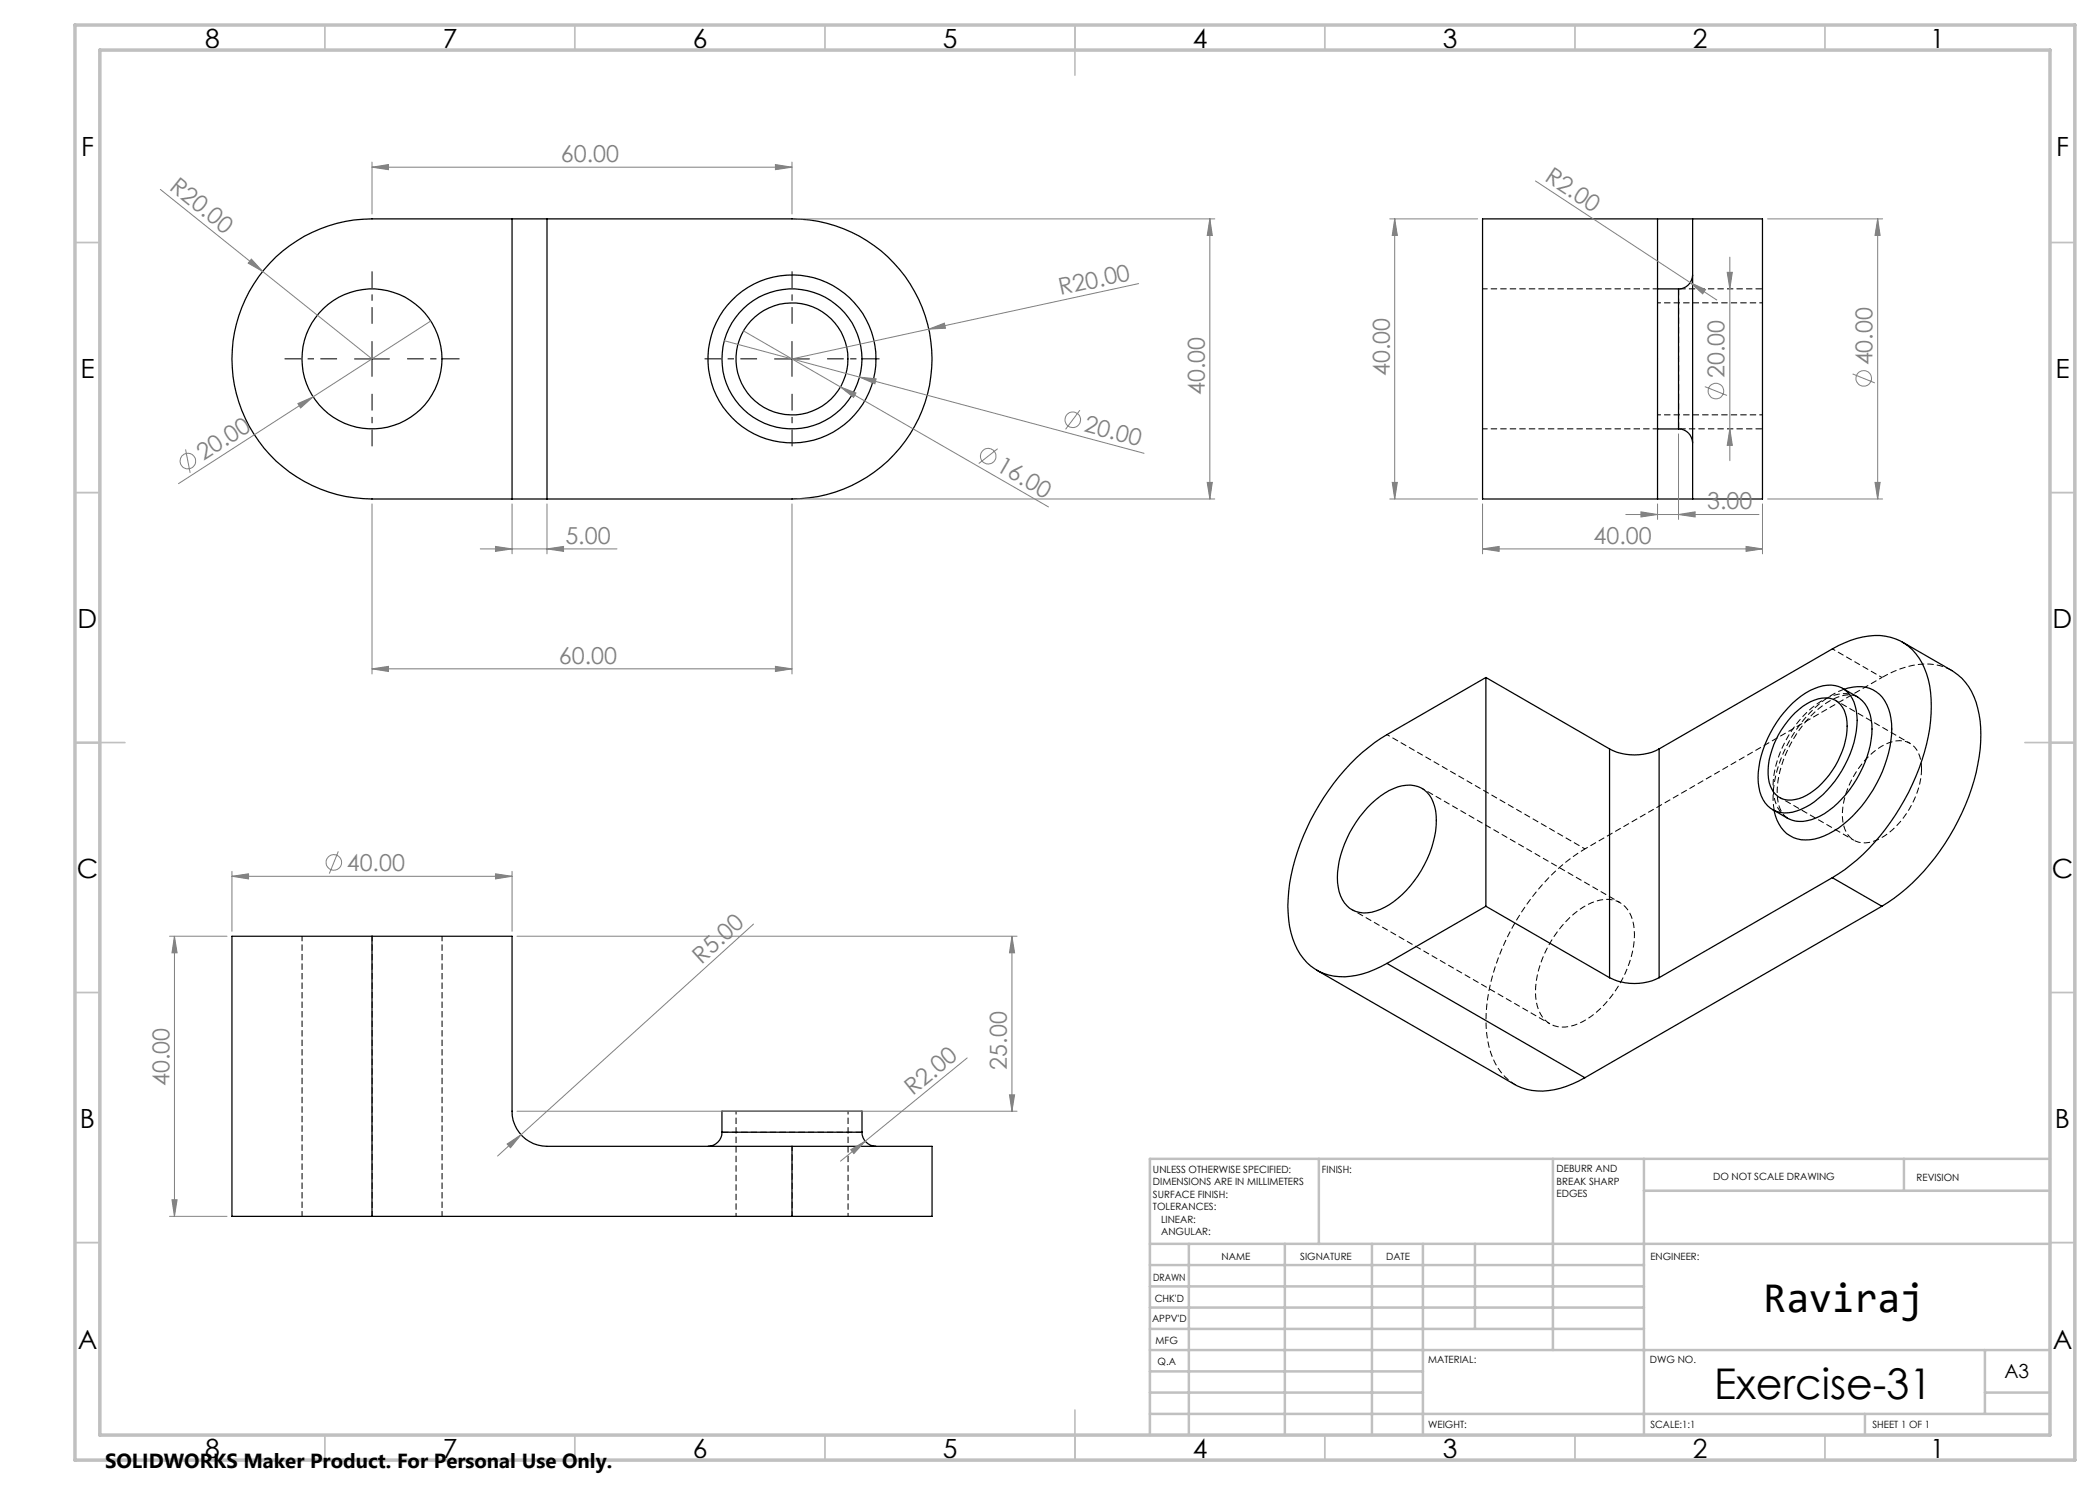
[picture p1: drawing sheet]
<svg xmlns="http://www.w3.org/2000/svg" width="420mm" height="297mm" viewBox="0 0 420 297" stroke-linecap="round" stroke-linejoin="round" font-family="sans-serif">
<g fill="none" stroke="#000" stroke-width=".25">
<path d="M102.4 43.8h-28a28 28 0 0 0-28 28 28 28 0 0 0 28 28h28M102.4 43.8h7M102.4 43.8v56M109.4 43.8h49a28 28 0 0 1 28 28 28 28 0 0 1-28 28h-49M109.4 43.8v56M331.5 57.8v28M331.5 43.8h7M331.5 43.8h-35v56h35M331.5 57.8h4.2M331.5 43.8v14M335.7 57.8v28M338.5 55a2.83 2.83 0 0 1-2.8 2.8"/>
<path d="M338.5 43.8v56M338.5 43.8h14v56h-14M102.4 99.8h7M331.5 99.8h7M331.5 85.8h4.2M331.5 85.8v14M335.7 85.8a2.83 2.83 0 0 1 2.8 2.8M297.2 135.5l-19.8 11.4a42.9 42.9 0 0 0-16.7 20.3 33 33 0 0 0-2.8 18.1 11.6 11.6 0 0 0 6.9 9.4 14.3 14.3 0 0 0 11.3-1.3l1.3-.7M297.2 135.5l24.7 14.3M297.2 135.5v45.8M368.5 137.7l3 1.7a6.7 6.7 0 0 1 2.9 5.4 21.6 21.6 0 0 1-6.8 15.8 11.4 11.4 0 0 1-7.8 3.7l-.7-.1-1.6-.5M368.8 137.9a6.4 6.4 0 0 1 8.1 2.3 12.7 12.7 0 0 1 1.1 9.1 26.8 26.8 0 0 1-11.3 16.9 9.1 9.1 0 0 1-8 1.3 7 7 0 0 1-3.9-5.4"/>
<path d="M380.5 128.4l9.9 5.7a11.9 11.9 0 0 1 5.4 8.8 33.9 33.9 0 0 1-3.4 19.7 43.1 43.1 0 0 1-16 18.7M321.9 149.8a10.8 10.8 0 0 0 9.9 0M321.9 149.8v45.7M331.8 149.8l34.7-20a16.8 16.8 0 0 1 10.6-2.6 10.2 10.2 0 0 1 8.2 7.5 27.2 27.2 0 0 1-.4 15.8 45.9 45.9 0 0 1-15.9 23.4l-2.5 1.6M331.8 149.8v45.7M358.5 140.7a11.6 11.6 0 0 1 7.7-3.7 5.5 5.5 0 0 1 5.1 5.1 19.1 19.1 0 0 1-3.6 13.1 16.9 16.9 0 0 1-9.2 7.3 5.4 5.4 0 0 1-6.7-5 19.1 19.1 0 0 1 3.6-13.1l1.4-2zM359 142.6a8.8 8.8 0 0 1 6.8-3 4.4 4.4 0 0 1 3.5 3.9 16.6 16.6 0 0 1-5.6 13.9 8.1 8.1 0 0 1-6.8 2.5 4.8 4.8 0 0 1-3.3-5.1 17.2 17.2 0 0 1 5.4-12.2zM274.3 160.7a11.4 11.4 0 0 1 7.8-3.7 5.2 5.2 0 0 1 4.8 4.3 17.9 17.9 0 0 1-2.7 12.8 17.3 17.3 0 0 1-9.9 8.4 5.2 5.2 0 0 1-6.5-4.1 17.7 17.7 0 0 1 2.7-12.9l1.4-2.1zM354.5 161.9l3 1.8M366.5 175.5l-34.7 20M366.5 175.5l9.9 5.8M74.4 187.3h-28v56h28"/>
<path d="M74.4 187.3h28v34.9a7 7 0 0 0 7 7.1h49M74.4 187.3v56M263.4 194.1l39.6 22.8a12.6 12.6 0 0 0 11.5-.1l2.5-1.3M277.4 192.7l39.6 22.8M297.2 181.3l-19.8 11.4M297.2 181.3l24.7 14.2M321.9 195.5a11.1 11.1 0 0 0 9.9 0M376.4 181.3l-59.4 34.2M144.4 226.4a2.83 2.83 0 0 1-2.8 2.9M144.4 226.4v-4.2h28v4.2M144.4 226.4h28M158.4 229.3h28v14h-28"/>
<path d="M158.4 229.3v14M172.4 226.4a2.83 2.83 0 0 0 2.8 2.9M74.4 243.3h84"/>
<circle cx="74.4" cy="71.8" r="14"/>
<circle cx="158.4" cy="71.8" r="11.2"/>
<circle cx="158.4" cy="71.8" r="16.8"/>
<circle cx="158.4" cy="71.8" r="14"/>
</g>
<path d="M331.5 57.8h-35M296.5 85.8h35M317 169.8a43.2 43.2 0 0 0-17.4 21.8 30.8 30.8 0 0 0-1.8 17.8 11.7 11.7 0 0 0 5.2 7.5M60.4 187.2v56M74.4 187.2v56M158.4 229.2v14M88.4 243.2v-56" fill="none" stroke="#000" stroke-width=".2" stroke-dasharray="1.3 .6" stroke-dashoffset=".3" stroke-linecap="butt"/>
<path d="M352.5 60.6h-21M331.5 83h21M366.5 129.8l9.9 5.7M376.4 135.5l-59.4 34.3M277.4 146.9l39.6 22.9M355.9 159.5l14.9 8.6M382 148.7l-14.9-8.6M270.4 181.9l39.6 22.9M324 180.5l-39.6-22.8M326.9 186.9a7 7 0 0 0-3.1-6.5 6.9 6.9 0 0 0-6.4 .6 21.7 21.7 0 0 0-10.3 17.4 7 7 0 0 0 3.1 6.5 6.9 6.9 0 0 0 6.3-.6 21.7 21.7 0 0 0 10.4-17.4M147.2 222.2v21M169.6 243.2v-21" fill="none" stroke="#000" stroke-width=".2" stroke-dasharray="1.3 .6" stroke-dashoffset=".6" stroke-linecap="butt"/>
<path d="M335.7 57.8v28M384.3 153.8a5.3 5.3 0 0 0-3-5.4 6.7 6.7 0 0 0-5.9 1.5 17.6 17.6 0 0 0-6.9 13.5 5 5 0 0 0 3.3 5.1 7.3 7.3 0 0 0 6-1.9 17.8 17.8 0 0 0 6.5-12.8M354.8 162.1a22.3 22.3 0 0 1 3.9-15.3 21.1 21.1 0 0 1 10.1-9M357.5 163.6a4.8 4.8 0 0 1-2-3.9 21.7 21.7 0 0 1 5.2-14.8 15.6 15.6 0 0 1 8.1-5.8l1.6-.1 1.1 .4M172.4 226.4h-28" fill="none" stroke="#000" stroke-width=".2" stroke-dasharray="1.3 .6" stroke-linecap="butt"/>
<path d="M352.5 57.8h-16.8M335.7 85.8h16.8M390.4 134.1a12 12 0 0 0-10.3-.3l-3.7 1.7" fill="none" stroke="#000" stroke-width=".2" stroke-dasharray="1.3 .6" stroke-dashoffset="-.1" stroke-linecap="butt"/>
<path d="M371.5 139.4a6.5 6.5 0 0 0-6.5 .4 21.7 21.7 0 0 0-10.4 17.4 7.1 7.1 0 0 0 2.9 6.4" fill="none" stroke="#000" stroke-width=".2" stroke-dasharray="1.3 .6" stroke-dashoffset=".1" stroke-linecap="butt"/>
<g fill="none" stroke="#808080" stroke-width=".2">
<path d="M32.1 37.9l20.4 16.4M74.4 33.4l3.3-.5v1zM74.4 32.4v10.4M74.4 33.4h84M155.1 32.9l3.3 .5-3.3 .5zM158.4 32.4v10.4M307.1 36.2l36.3 23.8M50.3 51.8l2.2 2.5-2.9-1.7zM52.5 54.3l21.9 17.5M159.4 43.8h83.6M227.7 56.7l-69.3 15.1M242 43.8l.5 3.3h-1.1z"/>
<path d="M242 43.8v56M278 43.8h17.5M278.9 43.8l.6 3.3h-1.1zM278.9 43.8v56M338 56.5l3.1 1.4-.6 .9zM345.4 54.5h1.1l-.5 3.3zM346 51.4v40.7M353.5 43.8h23M375.5 43.8l.5 3.3h-1zM375.5 43.8v56M86.1 64.2l-50.4 32.5M144.9 68.2l27 7.2"/>
<path d="M148.7 66.2l61 35.2M168.1 77.4l3.1 1.2-.5 .9zM171.9 75.4l3.3 .4-.2 1zM171.9 75.4l56.9 15.3M185.8 65.8l3.1-1.2 .2 1zM341 77.3l4.4 1.8M370.5 74.8l4.5 1.8M37.1 89.9l.9 4.7M59.6 80.7l3-1.3-2.5 2.2zM159.4 99.8h83.6M199.5 89.7l-3.7 3M216 82.1l-2.9 3.8"/>
<path d="M241.4 96.5h1.1l-.5 3.3zM278 99.8h17.5M278.4 96.5h1.1l-.6 3.3zM335.7 86.8v17.1M346 85.8l.5 3.3h-1.1zM353.5 99.8h23M375 96.5h1l-.5 3.3zM74.4 100.8v34M96.1 109.8h27.3M99.1 109.3l3.3 .5-3.3 .5zM102.4 100.8v10M109.4 109.8l3.3-.5v1z"/>
<path d="M109.4 100.8v10M158.4 100.8v34M296.5 109.8l3.3-.5v1zM296.5 109.8h56M296.5 100.8v10M325.2 102.9h26.6M328.2 102.4l3.3 .5-3.3 .5zM331.5 100.8v3.1M335.7 102.9l3.3-.5v1zM349.2 109.3l3.3 .5-3.3 .5zM352.5 100.8v10M74.4 133.8l3.3-.5v1z"/>
<path d="M74.4 133.8h84M155.1 133.3l3.3 .5-3.3 .5zM46.4 175.3l3.3-.5v1zM46.4 174.3v12M46.4 175.3h56M67.7 170.3l-1.8 4.4M99.1 174.8l3.3 .5-3.3 .5zM102.4 174.3v12M33.9 187.3h11.5M34.9 187.3l.5 3.3h-1zM34.9 187.3v56M103.4 187.3h100"/>
<path d="M150.7 184.8l-46.5 42.1M202.4 187.3l.5 3.3h-1zM202.4 187.3v34.9M193.4 211.6l-20.4 16.6M201.9 219h1l-.5 3.2zM34.4 240h1l-.5 3.3zM101.4 228.8l2.8-1.9-2.1 2.6zM103.4 222.2h100M104.2 226.9l-4.7 4.3M170.1 229.9l2.9-1.7-2.2 2.5zM173 228.2l-4.9 4M33.9 243.3h11.5"/>
<circle cx="343.2" cy="78.2" r="1.55"/>
<circle cx="372.7" cy="75.7" r="1.55"/>
<circle cx="37.6" cy="92.2" r="1.55"/>
<circle cx="197.6" cy="91.2" r="1.56"/>
<circle cx="214.5" cy="84" r="1.56"/>
<circle cx="66.8" cy="172.5" r="1.56"/>
</g>
<path d="M67.4 71.8h-10.5M74.4 64.8v-10.5M74.4 78.8v10.5M81.4 71.8h10.5M151.4 71.8h-10.5M158.4 64.8v-10.5M158.4 78.8v10.5M165.4 71.8h10.5" fill="none" stroke="#000" stroke-width=".2" stroke-dasharray="15.2 1.3 1.3 1.3" stroke-dashoffset="11.9" stroke-linecap="butt"/>
<path d="M70.9 71.8h7M74.4 68.3v7M154.9 71.8h7M158.4 68.3v7" fill="none" stroke="#000" stroke-width=".2"/>
<g fill="none" stroke="#c0c0c0" stroke-width=".35">
<path d="M65 5v5M115 5v5M165 5v5M215 5v10M265 5v5M315 5v5M365 5v5M15 48.5h5M410 48.5h5M15 98.5h5M410 98.5h5M15 148.5h10"/>
<path d="M405 148.5h10M15 198.5h5M410 198.5h5M15 248.5h5M410 248.5h5M65 287v5M115 287v5M165 287v5M215 282v10M265 287v5M315 287v5M365 287v5"/>
</g>
<g fill="none" stroke="#c0c0c0" stroke-width=".5">
<path d="M263.8 231.8v17M310.6 231.8v38.2M328.8 231.8v55.2M328.8 238.2h81.2M380.8 231.8v6.4M410 231.8h-180v55.2M230 248.8h180M230 257.3h98.8M230 253h98.8M237.8 248.8v38.2M257 248.8v38.2M274.4 248.8v38.2"/>
<path d="M284.6 248.8v38.2M295 248.8v17M230 265.8h98.8M230 261.5h98.8M230 278.5h54.6M230 274.3h54.6M230 270h180M397 278.5h13M397 270v12.8M230 282.8h180M373 282.8v4.2"/>
</g>
<path d="M15 5h400v287h-400zM20 10h390v277h-390z" fill="none" stroke="#c0c0c0" stroke-width=".7"/>
<g fill="#808080">
<path d="M50.3 51.8l2.2 2.5-2.9-1.7z"/>
<path d="M338 56.5l3.1 1.4-.6 .9z"/>
<path d="M185.8 65.8l3.1-1.2 .2 1z"/>
<path d="M59.6 80.7l3-1.3-2.5 2.2z"/>
<path d="M170.1 229.9l2.9-1.7-2.2 2.5z"/>
<path d="M101.4 228.8l2.8-1.9-2.1 2.6z"/>
<path d="M168.1 77.4l3.1 1.2-.5 .9z"/>
<path d="M171.9 75.4l3.3 .4-.2 1z"/>
<path d="M109.4 109.8l3.3-.5v1zM99.1 109.3l3.3 .5-3.3 .5z"/>
<path d="M296.5 109.8l3.3-.5v1zM349.2 109.3l3.3 .5-3.3 .5zM328.2 102.4l3.3 .5-3.3 .5zM335.7 102.9l3.3-.5v1z"/>
<path d="M74.4 133.8l3.3-.5v1zM155.1 133.3l3.3 .5-3.3 .5z"/>
<path d="M46.4 175.3l3.3-.5v1zM99.1 174.8l3.3 .5-3.3 .5z"/>
<path d="M155.1 32.9l3.3 .5-3.3 .5zM74.4 33.4l3.3-.5v1z"/>
<path d="M278.4 96.5h1.1l-.6 3.3zM278.9 43.8l.6 3.3h-1.1zM375 96.5h1l-.5 3.3zM375.5 43.8l.5 3.3h-1z"/>
<path d="M242 43.8l.5 3.3h-1.1zM241.4 96.5h1.1l-.5 3.3zM202.4 187.3l.5 3.3h-1zM201.9 219h1l-.5 3.2zM34.9 187.3l.5 3.3h-1zM34.4 240h1l-.5 3.3zM345.4 54.5h1.1l-.5 3.3zM346 85.8l.5 3.3h-1.1z"/>
</g>
<text font-size="8.6" x="352.7" y="262.4">Raviraj</text>
<text font-size="8.5" x="342.8" y="279.7">Exercise-31</text>
<g font-size="5.3">
<text x="41" y="9.5">8</text>
<text x="88.5" y="9.5">7</text>
<text x="138.5" y="9.5">6</text>
<text x="188.5" y="9.5">5</text>
<text x="238.5" y="9.5">4</text>
<text x="288.5" y="9.5">3</text>
<text x="338.5" y="9.5">2</text>
<text x="386" y="9.5">1</text>
<text x="16.2" y="31.2">F</text>
<text x="411.2" y="31.2">F</text>
<text x="16.1" y="75.5">E</text>
<text x="411.1" y="75.5">E</text>
<text x="15.5" y="125.5">D</text>
<text x="410.5" y="125.5">D</text>
<text x="15.4" y="175.5">C</text>
<text x="410.4" y="175.5">C</text>
<text x="16" y="225.5">B</text>
<text x="411" y="225.5">B</text>
<text x="15.5" y="269.7">A</text>
<text x="410.5" y="269.7">A</text>
<text x="41" y="291.5">8</text>
<text x="88.5" y="291.5">7</text>
<text x="138.5" y="291.5">6</text>
<text x="188.5" y="291.5">5</text>
<text x="238.5" y="291.5">4</text>
<text x="288.5" y="291.5">3</text>
<text x="338.5" y="291.5">2</text>
<text x="386" y="291.5">1</text>
</g>
<g font-size="4.7" fill="#808080">
<text x="112.2" y="32.4">60.00</text>
<text x="33.7" y="37.9" transform="rotate(39 33.7 37.9)">R20.00</text>
<text x="308.7" y="36.1" transform="rotate(33 308.7 36.1)">R2.00</text>
<text x="212.1" y="59.1" transform="rotate(-12 212.1 59.1)">R20.00</text>
<text x="278" y="75.2" transform="rotate(-90 278 75.2)">40.00</text>
<text x="344.9" y="75.6" transform="rotate(-90 344.9 75.6)">20.00</text>
<text x="374.5" y="73.1" transform="rotate(-90 374.5 73.1)">40.00</text>
<text x="241" y="79.1" transform="rotate(-90 241 79.1)">40.00</text>
<text x="216.6" y="86.3" transform="rotate(15 216.6 86.3)">20.00</text>
<text x="40.7" y="92.2" transform="rotate(-33 40.7 92.2)">20.00</text>
<text x="199" y="94" transform="rotate(30 199 94)">16.00</text>
<text x="341.5" y="101.9">3.00</text>
<text x="113.1" y="108.8">5.00</text>
<text x="318.7" y="108.8">40.00</text>
<text x="111.8" y="132.8">60.00</text>
<text x="69.4" y="174.2">40.00</text>
<text x="140.3" y="192.9" transform="rotate(-42 140.3 192.9)">R5.00</text>
<text x="201.4" y="213.9" transform="rotate(-90 201.4 213.9)">25.00</text>
<text x="33.9" y="217.2" transform="rotate(-90 33.9 217.2)">40.00</text>
<text x="182.6" y="219.1" transform="rotate(-39 182.6 219.1)">R2.00</text>
</g>
<text font-size="4.1" x="21" y="293.7">SOLIDWORKS Maker Product. For Personal Use Only.</text>
<text font-size="3.9" x="400.9" y="275.5">A3</text>
<g font-size="2">
<text x="230.6" y="234.6">UNLESS OTHERWISE SPECIFIED:</text>
<text x="230.6" y="237.1">DIMENSIONS ARE IN MILLIMETERS</text>
<text x="230.6" y="239.6">SURFACE FINISH:</text>
<text x="264.4" y="234.6">FINISH:</text>
<text x="311.3" y="234.5">DEBURR AND</text>
<text x="311.3" y="237">BREAK SHARP</text>
<text x="311.3" y="239.5">EDGES</text>
<text x="342.6" y="236">DO NOT SCALE DRAWING</text>
<text x="383.3" y="236.2">REVISION</text>
<text x="230.6" y="242.1">TOLERANCES:</text>
<text x="232.2" y="244.6">LINEAR:</text>
<text x="232.2" y="247.1">ANGULAR:</text>
<text x="244.3" y="252">NAME</text>
<text x="260" y="251.9">SIGNATURE</text>
<text x="277.2" y="251.9">DATE</text>
<text x="330.1" y="251.9">ENGINEER:</text>
<text x="230.6" y="256.1">DRAWN</text>
<text x="230.9" y="260.3">CHK'D</text>
<text x="230.4" y="264.4">APPV'D</text>
<text x="231.1" y="268.8">MFG</text>
<text x="231.5" y="273">Q.A</text>
<text x="285.6" y="272.5">MATERIAL:</text>
<text x="330" y="272.5">DWG NO.</text>
<text x="285.6" y="285.5">WEIGHT:</text>
<text x="330.1" y="285.6">SCALE:1:1</text>
<text x="374.5" y="285.6">SHEET 1 OF 1</text>
</g>
</svg>
